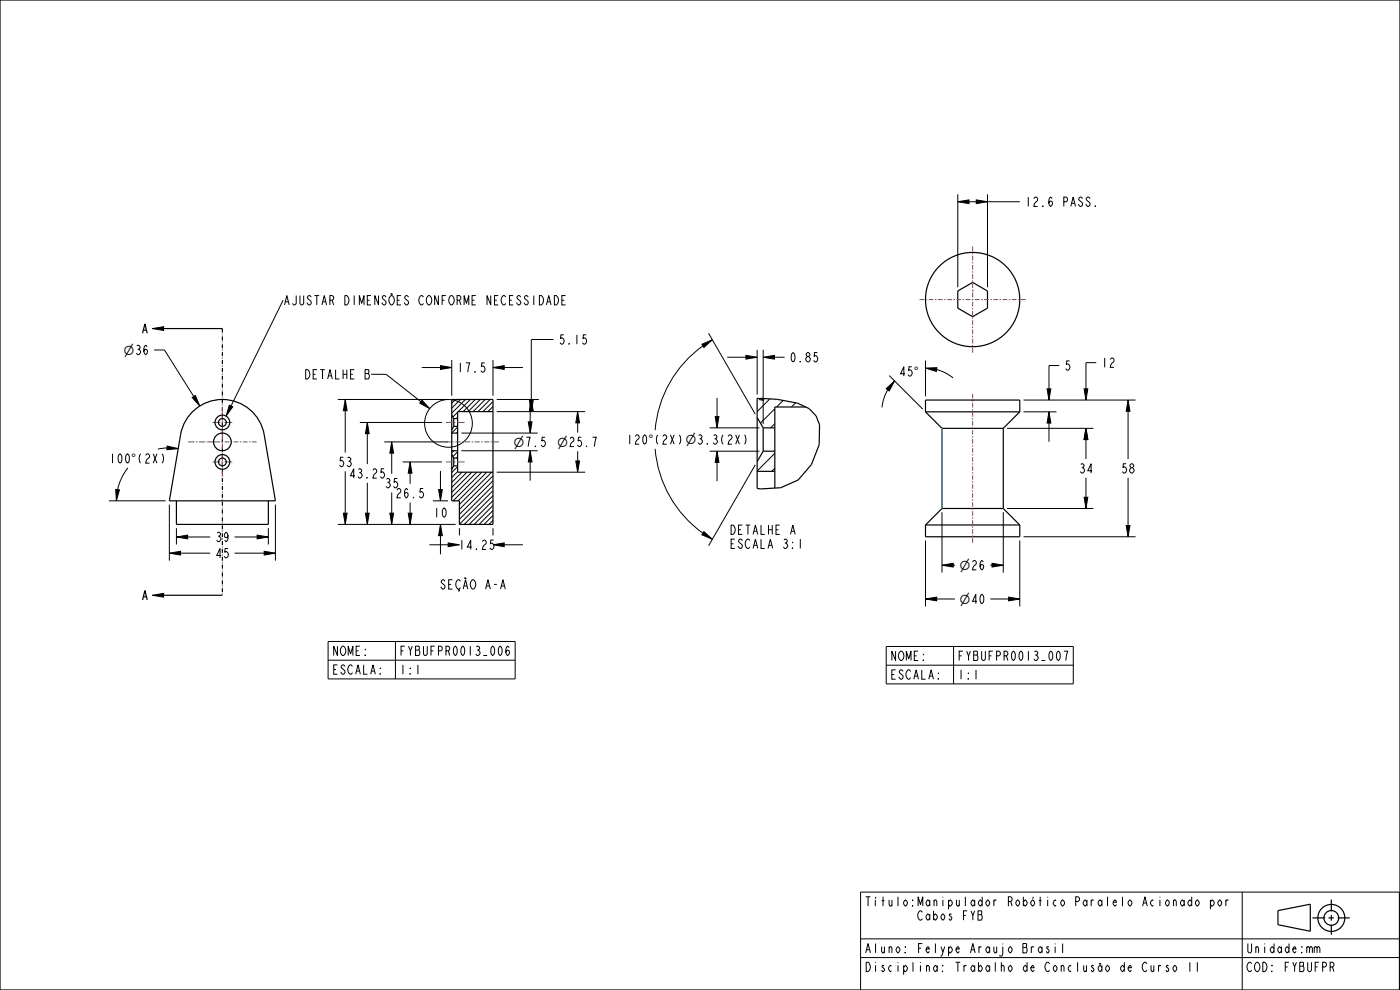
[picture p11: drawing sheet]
<svg xmlns="http://www.w3.org/2000/svg" width="594mm" height="420mm" viewBox="0 0 594 420" stroke-linecap="round" stroke-linejoin="round" font-family="sans-serif">
<g fill="none" stroke="#000" stroke-width=".42">
<path d="M406.4 85.6l4.7-.8v1.6zM406.4 82.4v39.5M411.1 85.6h3.1M414.2 84.8l4.8 .8-4.8 .8zM419 82.4v39.5M419 85.6h13.7M64.7 139.4l4.7-.8v1.6zM120.1 127.4l-22.1 44.8M238.4 127.4h1M240 125.4h-1.6v4h1.6M65.4 148.5h4.4l12.4 19.7M157.5 158.8h6.3l14.8 11.6"/>
<path d="M179 155.9h7.9M186.9 155.1l4.8 .8-4.8 .8zM191.7 152.7v15.2M209.2 155.9l4.7-.8v1.6zM209.2 152.7v15.2M213.9 155.9h8M234.8 144h-9.4v25.5M297.8 146.1l4.4-1.9-3.5 3.2zM298.2 146.7a48.9 48.9 0 0 0-20.2 35.8M300.6 141.4l19.9 34.3M308.5 151.6h8M316.5 150.8l4.7 .8-4.7 .8z"/>
<path d="M321.2 148.4v19M323.8 151.6l4.8-.8v1.6zM323.8 148.4v31.5M328.6 151.6h4.3M377.3 159.4l14.3 14.2M392.7 156.2l4.8-.2-.2 1.6zM392.7 153v15.1M397.4 156.8a18.6 18.6 0 0 1 7 3.5M449.4 155.1h-4.3v9.9M465.1 153.9h-4.3v11.1M81.5 168.6l1.4-.8 1.9 4.5zM97.3 171.9l1.4 .7-2.8 3.9z"/>
<path d="M143.3 169.5h46.8M146.5 169.5l.8 4.7h-1.6zM146.5 174.2v17.8M152.7 179.2h34.8M155.8 179.2l.8 4.8h-1.6zM179.1 169.8l3.2 3.6-4.2-2.4zM193.3 169.5l-1.6 1.6M194.2 174.9l-2.1 2M194.2 177l-.6 .6M195.4 169.5l-3.7 3.7M197.5 169.5l-5.8 5.8M199.6 169.5l-5.2 5.1"/>
<path d="M201.7 169.5l-5.2 5.1M203.8 169.5l-5.2 5.1M205.9 169.5l-5.2 5.1M208 169.5l-5.2 5.1M209.2 170.4l-4.3 4.2M209.2 172.5l-2.2 2.1M209.2 174.6h-.1M210.8 174.6h37.5M210.8 169.5h17.8M224.1 179h1.6l-.8 4.7zM224.6 169.9h1.6l-.8 4.7zM224.9 171v8"/>
<path d="M225.4 169.5l.8 4.7h-1.6zM245.1 174.6l.8 4.8h-1.6zM245.1 179.4v4.1M303.4 176.8h1.6l-.8 4.7zM304.2 168.8v8M326.6 169.2l-5.4 5.4M328.7 173.4l-6.1 6.1M328.7 179.7l-1.8 1.8M332.3 169.9l-2.8 2.8M337.6 170.9l-1.8 1.8M376 164.9l3.6-3.3-2.3 4.3zM376.6 165.4a18.6 18.6 0 0 0-2.4 7.5"/>
<path d="M434.3 174.7h13.9M434.3 169.7h47.5M444.3 165h1.6l-.8 4.7zM445.1 174.7l.8 4.8h-1.6zM445.1 179.5v7.9M460 165h1.5l-.7 4.7zM478.6 169.7l.8 4.8h-1.6zM478.6 174.5v20.3M54.3 198.5a22.5 22.5 0 0 0-4.4 9.2M70.9 190l-3.9 .5M70.9 189.2l4.7 1.1-4.8 .5zM146.5 199.9v17.8"/>
<path d="M155.8 184v12.9M163 187.5h27M166.2 187.5l.8 4.7h-1.6zM166.2 192.2v8.8M170.8 196h16.7M174 196l.8 4.7h-1.6zM186.9 199.8v7.9M192.5 191.2l-.8 .9M194.2 181.2l-2.5 2.5M194.2 183.3l-.5 .4M194.2 191.7l-2 2M194.2 193.8l-.6 .5"/>
<path d="M194.2 198l-2.5 2.5M195.8 191.2h32.3M195.8 183.7h32.3M224.9 191.2l.8 4.8h-1.6zM224.9 196v7.9M244.3 195.6h1.6l-.8 4.7zM245.1 191.4v4.2M278 190.4a48.9 48.9 0 0 0 20.2 35.8M301.1 191.4h21.1M301.1 181.5h21.1M304.2 191.4l.8 4.8h-1.6zM304.2 196.2v7.9"/>
<path d="M320.5 197.2l-19.9 34.3M328.7 192.3l-7.5 7.5M328.7 198.6l-1.3 1.4M427.3 181.7h36.6M460.8 181.7l.7 4.8h-1.5zM460.8 186.5v8.3M46.2 212.5h24.1M49.1 207.7l1.6 .1-1.3 4.7zM71.9 214.1v23.7M116.9 214.1v23.7M145.7 217.7h1.6l-.8 4.8zM155 217.7h1.6l-.8 4.8z"/>
<path d="M155.8 204.8v12.9M165.4 217.7h1.6l-.8 4.8zM166.2 208.9v8.8M173.2 217.7h1.6l-.8 4.8zM174 200.7v4.6M174 213.2v4.5M183.7 212.5h6.4M186.1 207.7h1.6l-.8 4.8zM194.2 200.1l-2.5 2.5M196 200.3l-4.3 4.4M198.1 200.3l-6.4 6.5M200.2 200.3l-8.5 8.6"/>
<path d="M202.3 200.3l-10.6 10.7M204.4 200.3l-12.1 12.2M206.5 200.3l-12.1 12.2M208.6 200.3l-13.7 13.7M209.2 201.9l-14.3 14.2M209.2 204l-14.3 14.2M209.2 206.1l-14.3 14.2M209.2 208.2l-14.3 14.2M209.2 210.3l-12.2 12.2M209.2 212.4l-10.1 10.1M209.2 214.5l-8 8M209.2 216.6l-5.9 5.9"/>
<path d="M209.2 218.7l-3.8 3.8M210.8 200.3h37.5M399.7 217.3v25.6M425.7 217.3v25.6M427.3 215.7h36.6M460 211h1.5l-.7 4.7zM460.8 202.7v8.3M478.6 202.7v20.3M71.9 234.7l4.7-.8v1.6zM74.9 227.8l4.7-.8v1.6zM74.9 224.1v6.9M76.6 234.7h12.6"/>
<path d="M79.6 227.8h9.6M99.5 234.7h12.6M99.5 227.8h9.6M109.1 227l4.8 .8-4.8 .8zM112.1 233.9l4.8 .8-4.8 .8zM113.9 224.1v6.9M143.3 222.5h50M182.2 231.1h8M186.9 222.5l.8 4.7h-1.6zM186.9 227.2v8M190.2 230.3l4.7 .8-4.7 .8zM194.9 224.1v3.1"/>
<path d="M209.2 231.1l4.7-.8v1.6zM209.2 220.8l-1.7 1.7M209.2 224.1v3.1M213.9 231.1h8M298.7 225.5l3.5 3.3-4.4-1.9zM392.7 229.3v28M399.7 239.8l4.7-.8v1.6zM404.4 239.8h.8M420.2 239.8h.7M420.9 239l4.8 .8-4.8 .8zM432.7 229.3v28M434.3 227.7h47.5"/>
<path d="M477.8 223h1.6l-.8 4.7zM64.7 252.5l4.7-.8v1.6zM392.7 254.1l4.7-.8v1.6zM397.4 254.1h7.8M420.2 254.1h7.7M427.9 253.3l4.8 .8-4.8 .8zM139.2 272.1h79.4v15.9h-79.4zM167.8 272.1v15.9M376 274.3h79.4v15.8h-79.4zM404.6 274.3v15.8M139.2 280.1h79.4M376 282.2h79.4"/>
<path d="M527.1 378.5v41.5M365.1 398.3h228.6M520.1 381.8v2.6M521.1 382.1l-.6-.3-.4 .6M365.1 406.2h228.6M508 408.2v4M365.1 420v-41.5h228.6v41.5"/>
<circle cx="190.3" cy="179.6" r="10.1"/>
</g>
<g fill="#000">
<path d="M406.4 85.6l4.7-.8v1.6zM414.2 84.8l4.8 .8-4.8 .8zM64.7 139.4l4.7-.8v1.6zM186.9 155.1l4.8 .8-4.8 .8zM209.2 155.9l4.7-.8v1.6zM297.8 146.1l4.4-1.9-3.5 3.2zM316.5 150.8l4.7 .8-4.7 .8zM323.8 151.6l4.8-.8v1.6zM392.7 156.2l4.8-.2-.2 1.6zM81.5 168.6l1.4-.8 1.9 4.5zM97.3 171.9l1.4 .7-2.8 3.9zM146.5 169.5l.8 4.7h-1.6z"/>
<path d="M155.8 179.2l.8 4.8h-1.6zM179.1 169.8l3.2 3.6-4.2-2.4zM225.4 169.5l.8 4.7h-1.6zM224.6 169.9h1.6l-.8 4.7zM245.1 174.6l.8 4.8h-1.6zM376 164.9l3.6-3.3-2.3 4.3zM444.3 165h1.6l-.8 4.7zM445.1 174.7l.8 4.8h-1.6zM460 165h1.5l-.7 4.7zM478.6 169.7l.8 4.8h-1.6zM70.9 189.2l4.7 1.1-4.8 .5zM166.2 187.5l.8 4.7h-1.6z"/>
<path d="M174 196l.8 4.7h-1.6zM224.1 179h1.6l-.8 4.7zM224.9 191.2l.8 4.8h-1.6zM304.2 191.4l.8 4.8h-1.6zM303.4 176.8h1.6l-.8 4.7zM460.8 181.7l.7 4.8h-1.5zM49.1 207.7l1.6 .1-1.3 4.7zM186.1 207.7h1.6l-.8 4.8zM244.3 195.6h1.6l-.8 4.7zM460 211h1.5l-.7 4.7zM71.9 234.7l4.7-.8v1.6zM74.9 227.8l4.7-.8v1.6z"/>
<path d="M109.1 227l4.8 .8-4.8 .8zM112.1 233.9l4.8 .8-4.8 .8zM145.7 217.7h1.6l-.8 4.8zM155 217.7h1.6l-.8 4.8zM165.4 217.7h1.6l-.8 4.8zM173.2 217.7h1.6l-.8 4.8zM186.9 222.5l.8 4.7h-1.6zM190.2 230.3l4.7 .8-4.7 .8zM209.2 231.1l4.7-.8v1.6zM298.7 225.5l3.5 3.3-4.4-1.9zM399.7 239.8l4.7-.8v1.6zM420.9 239l4.8 .8-4.8 .8z"/>
<path d="M477.8 223h1.6l-.8 4.7zM64.7 252.5l4.7-.8v1.6zM392.7 254.1l4.7-.8v1.6zM427.9 253.3l4.8 .8-4.8 .8z"/>
</g>
<g fill="none" stroke="#000" stroke-width=".51">
<path d="M0 0h594v420h-594zM69.4 139.4h25M406.4 123.4l6.3-3.6 6.3 3.6v7.3l-6.3 3.7-6.3-3.7zM60.5 141.4l1-4 1 4M60.9 140.1h1.2M191.7 169.5h17.5v53h-14.3v-10h-3.2zM191.7 176.1l.8 1.5M192.5 177.6v3.3M192.5 177.6h1.7M209.2 174.6h-15v25.7h15M321.2 169l2.7 .3 .3 .5-2.1-.3 .6-.5 7.1 .4 8.6 1.6 4.9 2.3 3 3.2 1.4 3.7-.1 8.5-3.3 8.4-5.7 6.6-7.3 3.2-8.5 .5-1.6-.2zM321.2 177.1l2.6 4.4"/>
<path d="M341.8 172.7h-13.1v34.4M191.7 192.9l.8 1.4M191.7 191.2h2.5M191.7 183.7h2.5M192.5 180.9l-.8 1.5M192.5 194.3v3.3M192.5 197.6l-.8 1.5M192.5 197.6h1.7M192.5 194.3h1.7M192.5 180.9h1.7M321.2 200h7.5M323.8 181.5v9.9"/>
<path d="M323.8 191.4l-2.6 4.4M323.8 191.4h4.9M323.8 181.5h4.9M399.7 181.7v34M399.7 181.7l-7-7h40l-7 7M399.7 181.7h26M425.7 181.7v34M74.9 212.5v10h39v-10M399.7 215.7l-7 7h40l-7-7M399.7 215.7h26M60.5 254.5l1-3.9 1 3.9M60.9 253.2h1.2"/>
<path d="M69.4 252.5h25M542.2 386.3l13.7-2.7v11.5l-13.7-2.8zM556.8 389.4h5.5M563.7 389.4h2.3M564.9 381.7v5M564.9 388.2v2.4M564.9 392.3v4.3M567.5 389.4h5.2"/>
<circle cx="564.9" cy="389.4" r="5.7"/>
<circle cx="564.9" cy="389.4" r="3.1"/>
</g>
<path d="M94.4 139.4v113.1" fill="none" stroke="#000" stroke-width=".51" stroke-dasharray="1.7 .5 .2 .3 .2 .5" stroke-linecap="butt"/>
<!-- layer: 02___PRT_ALL_AXES -->
<g fill="none" stroke="#000" stroke-width=".51">
<path d="M81.6 174.8a18 18 0 0 1 30.5 9.7l4.8 28h-45l5.1-29.6 1.8-4.4zM392.7 174.7v-5h40v5M392.7 222.7v5h40v-5"/>
<circle cx="412.7" cy="127.1" r="20"/>
<circle cx="94.4" cy="179.2" r="3.1"/>
<circle cx="94.4" cy="179.2" r="1.65"/>
<circle cx="94.4" cy="187.5" r="3.8"/>
<circle cx="94.4" cy="196" r="3.1"/>
<circle cx="94.4" cy="196" r="1.65"/>
</g>
<g fill="none" stroke="#785055" stroke-width=".42">
<path d="M412.7 104.5v2.1M412.7 107.2v.6M412.7 108.5v2M412.7 111.1v.6M412.7 112.4v2M412.7 115v.7M412.7 116.3v2M412.7 118.9v.7M390.1 127.1h2M392.8 127.1h.6M394.1 127.1h2M396.7 127.1h.6"/>
<path d="M398 127.1h2M400.6 127.1h.6M401.9 127.1h2M404.5 127.1h.7M405.8 127.1h2M408.4 127.1h.7M409.7 127.1h2M412.4 127.1h.6M412.7 123.5h.1M412.7 120.2v2M412.7 122.9v.6M412.7 124.1v2"/>
<path d="M412.7 126.8v.6M412.7 128v2.1M412.7 130.7v.6M412.7 132v2M412.7 134.6v.6M412.7 135.9v2M412.7 138.5v.6M412.7 139.8v2M413.6 127.1h2M416.3 127.1h.6M417.5 127.1h2.1M420.2 127.1h.6"/>
<path d="M421.5 127.1h2M424.1 127.1h.6M425.4 127.1h2M428 127.1h.7M429.3 127.1h2M431.9 127.1h.7M433.2 127.1h2M412.7 142.4v.7M412.7 143.7v2M412.7 146.3v.7M412.7 147.6v2M90.2 179.2h3.2"/>
<path d="M94 179.2h.7M94.4 172.9v5.4M94.4 178.9v.6M95.3 179.2h3.2M189.1 179.2h2.9M192.6 179.2h.6M193.9 179.2h2.8M196.7 179.2h.1M412.7 167.2v1.9M412.7 169.7v.7M412.7 171v1.9M412.7 173.6v.6"/>
<path d="M412.7 174.8v1.9M412.7 177.4v.6M412.7 178.6v2M79.8 187.5h2.7M83.1 187.5h.7M84.4 187.5h2.7M87.7 187.5h5.7M90.2 196h3.2M94 196h.7M94 187.5h.7M94.4 180.2v6.3M94.4 187.2v.6"/>
<path d="M94.4 188.4v2M94.4 191v.7M94.4 192.3v2M94.4 194.9v.6M94.4 196.2v1.9M94.4 198.8v.6M95.3 196h3.2M95.3 187.5h2M97.9 187.5h.6M99.2 187.5h1.9M101.8 187.5h.6M103.1 187.5h1.9"/>
<path d="M105.7 187.5h.6M106.9 187.5h2M189.1 196h2.9M189.1 187.5h2.2M191.9 187.5h.7M192.6 196h.6M193.2 187.5h2.2M193.9 196h2.8M196 187.5h.7M196.7 196h.1M197.3 187.5h2.2M200.1 187.5h.6"/>
<path d="M201.4 187.5h2.1M204.2 187.5h.6M205.4 187.5h2.2M208.3 187.5h.6M209.5 187.5h2.2M412.7 181.2v.6M412.7 182.5v1.9M412.7 185v.7M412.7 186.3v1.9M412.7 188.8v.7M412.7 190.1v1.9M412.7 192.7v.6"/>
<path d="M412.7 193.9v2M412.7 196.5v.6M412.7 197.8v1.9M94.4 200v2M412.7 200.3v.6M412.7 201.6v1.9M412.7 204.1v.7M412.7 205.4v1.9M412.7 208v.6M412.7 209.2v1.9M412.7 211.8v.6M412.7 213.1v1.9"/>
<path d="M412.7 215.6v.6M412.7 216.9v1.9M412.7 219.4v.7M412.7 220.7v1.9M412.7 223.3v.6M412.7 224.5v1.9M412.7 227.1v.6M412.7 228.3v2"/>
</g>
<!-- layer: 03___PRT_ALL_CURVES -->
<path d="M399.7 181.7v34" fill="none" stroke="#00c8ff" stroke-width=".51"/>
<g font-size="5.5">
<text x="52.4" y="150.5">⌀36</text>
<text x="52.4" y="150.5">⌀</text>
<text x="387.7" y="159.6">°</text>
<text x="217.8" y="189.5">⌀7.5</text>
<text x="217.8" y="189.5">⌀</text>
<text x="236.4" y="189.5">⌀25.7</text>
<text x="236.4" y="189.5">⌀</text>
<text x="275.1" y="188.5">°</text>
<text x="290.8" y="188.5">⌀</text>
<text x="55.7" y="196.5">°</text>
<text x="407.2" y="241.8">⌀</text>
<text x="407.2" y="241.8">⌀26</text>
<text x="407.2" y="256.1">⌀40</text>
<text x="407.2" y="256.1">⌀</text>
</g>
<g font-size="5.2">
<text x="434.7" y="87.6">12.6 PASS.</text>
<text x="120.1" y="129.4">AJUSTAR DIMENSÕES CONFORME NECESSIDADE</text>
<text x="236.8" y="146">5.15</text>
<text x="334.9" y="153.5">0.85</text>
<text x="467.1" y="155.8">12</text>
<text x="128.9" y="160.8">DETALHE</text>
<text x="154.3" y="160.8">B</text>
<text x="193.7" y="157.9">17.5</text>
<text x="381.3" y="159.6">45°</text>
<text x="451.4" y="157.1">5</text>
<text x="265.6" y="188.5">120°(2X) ⌀3.3(2X)</text>
<text x="46.2" y="196.5">100°(2X)</text>
<text x="143.3" y="198">53</text>
<text x="147.9" y="202.8">43.25</text>
<text x="457.6" y="200.7">34</text>
<text x="475.4" y="200.7">58</text>
<text x="163" y="207">35</text>
<text x="167.7" y="211.2">26.5</text>
<text x="183.7" y="219.5">10</text>
<text x="309.4" y="226.7">DETALHE A</text>
<text x="91.2" y="229.8">39</text>
<text x="194.4" y="233.1">14.25</text>
<text x="309.4" y="232.7">ESCALA 3:1</text>
<text x="91.2" y="236.7">45</text>
<text x="186.9" y="249.9">SEÇÃO A-A</text>
<text x="140.8" y="278.1">NOME:</text>
<text x="169.4" y="278.1">FYBUFPR0013_006</text>
<text x="377.6" y="280.2">NOME:</text>
<text x="406.2" y="280.2">FYBUFPR0013_007</text>
<text x="140.8" y="286">ESCALA:</text>
<text x="169.4" y="286">1:1</text>
<text x="377.6" y="288.2">ESCALA:</text>
<text x="406.2" y="288.2">1:1</text>
<text x="366.7" y="384.4">Título:Manipulador Robótico Paralelo Acionado por</text>
<text x="388.4" y="390.4">Cabos FYB</text>
<text x="366.7" y="404.3">Aluno: Felype Araujo Brasil</text>
<text x="528.6" y="404.3">Unidade:mm</text>
<text x="366.7" y="412.2">Disciplina: Trabalho de Conclusão de Curso II</text>
<text x="528.6" y="412.2">COD: FYBUFPR</text>
</g>
</svg>
